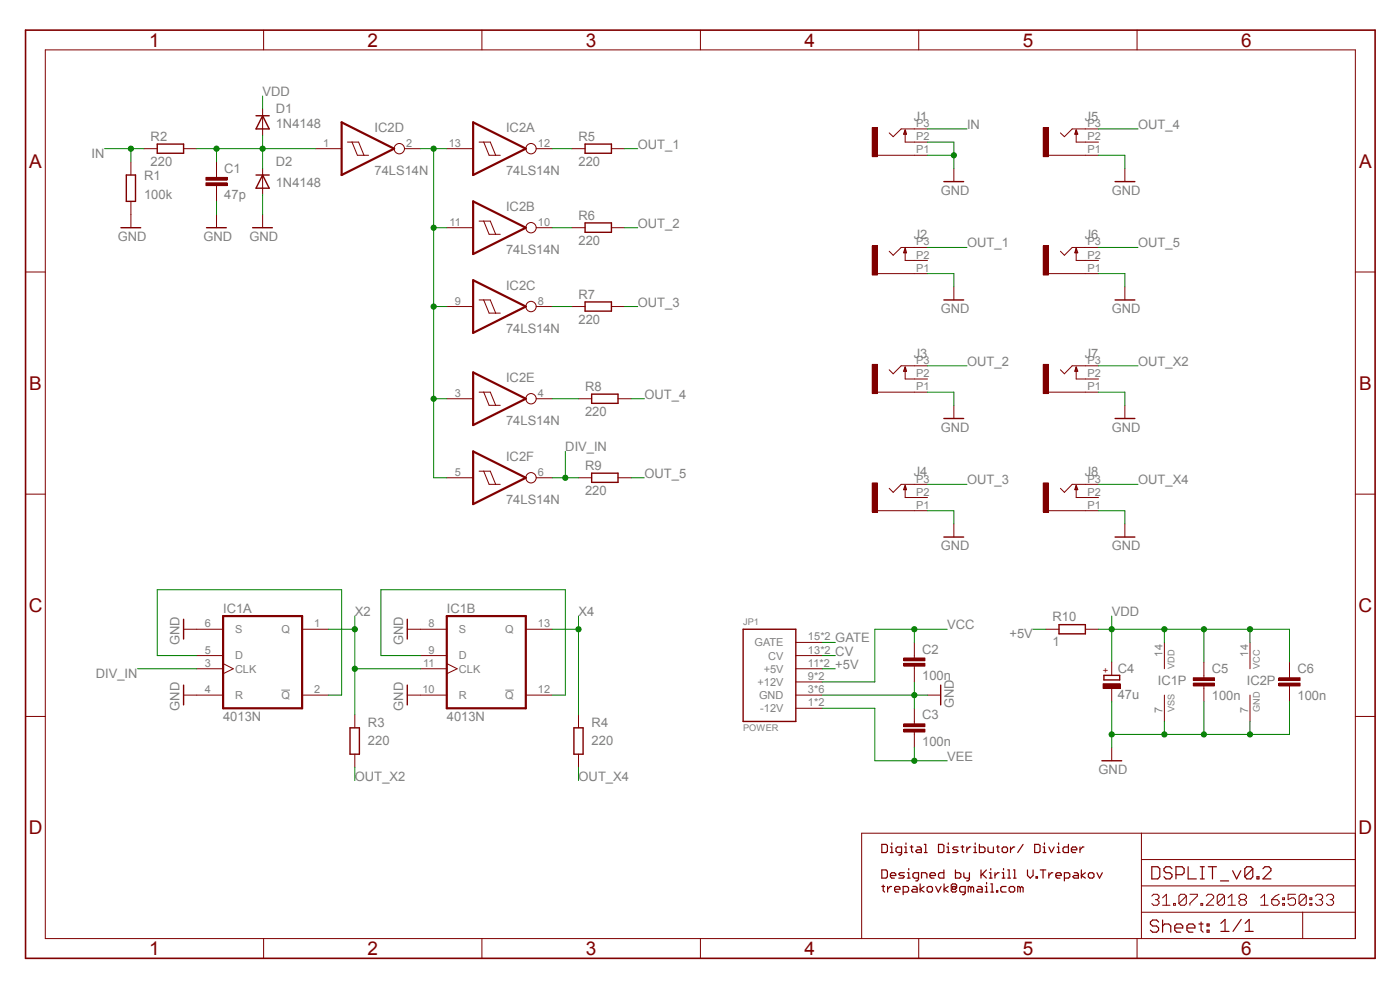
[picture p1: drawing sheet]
<svg xmlns="http://www.w3.org/2000/svg" width="297mm" height="210mm" viewBox="0 0 297 210" stroke-linecap="round" stroke-linejoin="round" font-family="sans-serif">
<path d="M59.7 146.4h1.8M107.2 146.4h1.8" fill="none" stroke="#808080" stroke-width=".21"/>
<g fill="none" stroke="#800000" stroke-width=".25">
<path d="M187.1 179.1h.9l.3 .3v1.2l-.3 .2h-.9zM188.9 179.7h.3v1.1M189.2 178.8v.3M191.9 179.7h.3v1.1M192.2 178.8v.3M193.1 179.7h.6M193.4 179.4v1.2l.3 .2M194.6 179.7h.6l.3 .3v.8h-.9l-.3-.2 .3-.3h.9M196.1 179.1h.3v1.7M199.1 179.1h.8l.3 .3v1.2l-.3 .2h-.8zM200.9 179.7h.3v1.1M201.2 178.8v.3"/>
<path d="M203.2 179.7h-.8l-.3 .3 .3 .3h.5l.3 .3-.3 .2h-.8M203.9 179.7h.6M204.2 179.4v1.2l.3 .2M205.1 179.7v1.1M206 179.7h-.3l-.6 .6M206.6 179.7h.3v1.1M206.9 178.8v.3M207.8 179.1v1.7h.9l.3-.2v-.6l-.3-.3h-.9M209.6 179.7v.9l.3 .2h.8v-1.1M211.4 179.7h.6M211.7 179.4v1.2l.3 .2M212.6 180l.3-.3h.5l.3 .3v.6l-.3 .2h-.5l-.3-.2z"/>
<path d="M214.4 179.7v1.1M215.3 179.7h-.3l-.6 .6M217 179.1l-1.1 1.7M219.5 179.1h.8l.3 .3v1.2l-.3 .2h-.8zM221.3 179.7h.3v1.1M221.6 178.8v.3M222.5 179.7l.6 1.1 .5-1.1M224.3 179.7h.3v1.1M224.6 178.8v.3M226.7 179.1v1.7h-.9l-.3-.2v-.6l.3-.3h.9M229.1 179.7v1.1M230 179.7h-.3l-.6 .6"/>
<path d="M187.1 184.5h.9l.3 .3v1.2l-.3 .3h-.9zM187.1 188h.6M187.4 187.7v1.2l.3 .3M188.3 188v1.2M188.9 180.8h.6M188.9 185.7h1.1v-.3l-.3-.3h-.5l-.3 .3v.6l.3 .3h.5M189.1 188h-.3l-.5 .6M189.8 188.6h1.1v-.3l-.2-.3h-.6l-.3 .3v.6l.3 .3h.6M191.3 180.8h-.9l-.3-.2v-.6l.3-.3h.9v1.4l-.3 .3h-.3M191.6 189.2h.8l.3-.3v-.6l-.3-.3h-.8v1.8M191.9 185.1h-.9l-.3 .3 .3 .3h.6l.3 .3-.3 .3h-.9M191.9 180.8h.5"/>
<path d="M192.5 186.3h.6M192.5 185.1h.3v1.2M192.8 184.2v.3M193.7 188h.6l.3 .3v.9h-.9l-.3-.3 .3-.3h.9M194.9 186.3h-.9l-.3-.3v-.6l.3-.3h.9v1.5l-.3 .3h-.3M195.2 187.5v1.7M195.5 186.3v-1.2h.8l.3 .3v.9M196 188l-.8 .6 .8 .6M196.1 180.8h.6M196.7 188.3l.3-.3h.6l.2 .3v.6l-.2 .3h-.6l-.3-.3zM197.3 185.7h1.2v-.3l-.3-.3h-.6l-.3 .3v.6l.3 .3h.6M198.5 188l.6 1.2 .5-1.2"/>
<path d="M200.2 184.5v1.8h-.8l-.3-.3v-.6l.3-.3h.8M200.3 187.5v1.7M200.9 180.8h.6M201.2 188l-.9 .6 .9 .6M202.1 188h.5v.6h-.5zM202.6 188.6l.3-.3v-.6l-.3-.2h-.5l-.3 .2v1.2l.3 .3h.5l.3-.3M202.7 184.5v1.8h.8l.3-.3v-.6l-.3-.3h-.8M204.5 185.1v.9l.3 .3h.9M204.8 189.2h-.9l-.3-.3v-.6l.3-.3h.9v1.5l-.3 .3h-.3M205.7 185.1v1.5l-.3 .3h-.3M206 188.3l.2-.3 .3 .3v.9M206 188.3l-.3-.3h-.3v1.2"/>
<path d="M206 188.3v.9M206.6 180.8h.6M207.5 188h.6l.3 .3v.9h-.9l-.3-.3 .3-.3h.9M208.1 184.5v1.8M208.4 185.4l.9 .9M209 188h.3v1.2M209 189.2h.5M209.3 184.5l-1.2 1.2M209.3 187.2v.3M209.9 186.3h.6M209.9 185.1h.3v1.2M210.2 184.2v.3"/>
<path d="M210.2 189.2h.6M210.2 187.5h.3v1.7M211.1 185.1v1.2M211.4 188.9h.3v.3h-.3zM212 185.1h-.3l-.6 .6M212.6 186.3h.6M212.6 185.1h.3v1.2M212.9 184.2v.3M213.4 188h-.8l-.3 .3v.6l.3 .3h.8M213.8 186.3h.6M213.8 184.5h.3v1.8M214.4 188h.6l.3 .3v.6l-.3 .3h-.6l-.3-.3v-.6z"/>
<path d="M215 186.3h.6M215 184.5h.3v1.8M216.5 188.3l-.3-.3h-.3v1.2M216.5 188.3v.9M216.5 188.3l.2-.3 .3 .3v.9M218 184.5v1.2l.6 .6 .6-.6v-1.2M219.8 186h.3v.3h-.3zM220.7 184.5h1.2M221.3 180.8h.6M221.3 184.5v1.8M222.5 185.1v1.2M223.4 185.1h-.3l-.6 .6"/>
<path d="M224 185.7h1.1v-.3l-.2-.3h-.6l-.3 .3v.6l.3 .3h.6M224.3 180.8h.6M225.8 186.3h.9l.2-.3v-.6l-.2-.3h-.9v1.8M227.3 180.3h1.1v-.3l-.2-.3h-.6l-.3 .3v.6l.3 .2h.6M227.9 185.1h.6l.3 .3v.9h-.9l-.3-.3 .3-.3h.9M229.4 184.5v1.8M230.3 185.1l-.9 .6 .9 .6M230.9 185.4l.3-.3h.6l.3 .3v.6l-.3 .3h-.6l-.3-.3zM232.7 185.1l.6 1.2 .5-1.2M244.3 183.9h1.3l.4 .4v1.7l-.4 .4h-1.3zM245.8 195.6l-.4-.4h-.9l-.4 .4v.4l.4 .4h.9l.4 .4v.5l-.4 .4h-.9l-.4-.4M246.6 195.2v2.5"/>
<path d="M246.6 196.4l.5-.4h.8l.5 .4v1.3M248.6 184.3l-.4-.4h-.8l-.5 .4v.4l.5 .4h.8l.4 .4v.5l-.4 .4h-.8l-.5-.4M249.2 196.8h1.7v-.4l-.4-.4h-.9l-.4 .4v.9l.4 .4h.9M249.5 185.5h1.3l.4-.4v-.8l-.4-.4h-1.3v2.5M251.8 196.8h1.7v-.4l-.4-.4h-.9l-.4 .4v.9l.4 .4h.9M252.1 183.9v2.5h1.7M254.3 196h.9M254.6 186.4h.9M254.6 183.9h.9M254.8 195.6v1.7l.4 .4M255.1 183.9v2.5M256.1 196h.4v.4h-.4z"/>
<path d="M256.1 197.3h.4v.4h-.4zM256.3 183.9h1.8M257.2 183.9v2.5M258.9 186.9h1.7M259 195.9l.9-.9v2.6M259 197.6h1.7M261.5 184.7l.8 1.7 .9-1.7M263.3 195l-1.7 2.6M264.2 197.6h1.7M264.2 195.9l.8-.9v2.6M265.8 184.3v1.7l-.5 .4h-.8l-.4-.4M265.8 184.3l-.5-.4h-.8l-.4 .4v1.7"/>
<path d="M265.8 184.3l-1.7 1.7M266.7 186h.4v.4h-.4zM267.9 184.3l.5-.4h.8l.4 .4v.4l-1.7 1.7h1.7"/>
</g>
<g fill="none" stroke="#800000" stroke-width=".21">
<path d="M9.6 10.6h277.9v188.5h-277.9zM55.9 6.4v4.2M102.2 6.4v4.2M148.6 6.4v4.2M194.9 6.4v4.2M241.2 6.4v4.2M45.9 37.1v.6M45.9 39.3v.6M5.4 57.7h4.2M287.5 57.7h4.2M5.4 104.8h4.2M287.5 104.8h4.2"/>
<path d="M38.9 133.5h8.4M41.7 139.1h5.6M64.1 133.5h5.6M86.4 133.5h8.4M89.2 139.1h5.6M111.5 133.5h5.6M5.4 152h4.2M38.9 147.4h8.4M41.7 141.9h5.6M47.3 140.8l2.2 1.1-2.2 1M64.1 147.4h5.6M86.4 147.4h8.4"/>
<path d="M89.2 141.9h5.6M94.8 140.8l2.2 1.1-2.2 1M111.5 147.4h5.6M287.5 152h4.2M242.1 176.7v22.4M287.5 176.7h-104.7v22.4M55.9 199.1v4.2M102.2 199.1v4.2M148.6 199.1v4.2M194.9 199.1v4.2M241.2 199.1v4.2M242.1 193.5h45.4"/>
<path d="M242.1 187.9h45.4M242.1 182.3h45.4M244.3 190.1l.4-.4h.8l.4 .4v.4l-.4 .3M245.1 190.8h.4M245.5 190.8l.4 .5v.3l-.4 .4h-.8l-.4-.4M246.6 192h1.6M246.6 190.5l.8-.8v2.3M249 191.6h.3v.4h-.3zM251.7 190.1l-.4-.4h-.8l-.4 .4v1.5M251.7 190.1v1.5l-.4 .4h-.8l-.4-.4M251.7 190.1l-1.6 1.5M252.4 189.7h1.6v.4l-1.6 1.5v.4"/>
<path d="M254.8 191.6h.3v.4h-.3zM255.9 190.1l.4-.4h.7l.5 .4v.4l-1.6 1.5h1.6M259.8 190.1l-.4-.4h-.8l-.4 .4v1.5M259.8 190.1v1.5l-.4 .4h-.8l-.4-.4M259.8 190.1l-1.6 1.5M260.5 192h1.6M260.5 190.5l.8-.8v2.3M263.2 190.8l-.4-.3v-.4l.4-.4h.8l.4 .4v.4l-.4 .3M263.2 190.8h.8M263.2 190.8l-.4 .5v.3l.4 .4h.8l.4-.4v-.3l-.4-.5M267.5 192h1.5M267.5 190.5l.8-.8v2.3"/>
<path d="M269.8 190.8h1.2l.4 .5v.3l-.4 .4h-.8l-.4-.4zM271.4 189.7l-.8 .4-.8 .7M272.1 190.5h.4v.3h-.4zM272.1 191.6h.4v.4h-.4zM274.8 189.7h-1.5v1.1l.7-.3h.4l.4 .3v.8l-.4 .4h-.8l-.3-.4M276.4 193.5v5.6M277.1 190.1l-.4-.4h-.7l-.4 .4v1.5M277.1 190.1v1.5l-.4 .4h-.7l-.4-.4M277.1 190.1l-1.5 1.5M277.9 190.5h.4v.3h-.4zM277.9 191.6h.4v.4h-.4zM279.1 190.1l.3-.4h.8l.4 .4v.4l-.4 .3"/>
<path d="M279.8 190.8h.4M280.2 190.8l.4 .5v.3l-.4 .4h-.8l-.3-.4M281.4 190.1l.4-.4h.7l.4 .4v.4l-.4 .3M282.2 190.8h.3M282.5 190.8l.4 .5v.3l-.4 .4h-.7l-.4-.4"/>
</g>
<path d="M5.4 6.4h286.3v196.9h-286.3z" fill="none" stroke="#800000" stroke-width=".34"/>
<path d="M47.3 130.7h16.8v19.5h-16.8zM94.8 130.7h16.7v19.5h-16.7z" fill="none" stroke="#800000" stroke-width=".47"/>
<path d="M38.9 131.4v4.2M86.4 131.4v4.2M38.9 145.3v4.2M86.4 145.3v4.2" fill="none" stroke="#800000" stroke-width=".3"/>
<path d="M43.7 38.8h4.5v.6h-4.5z" fill-rule="evenodd" fill="#800000"/>
<path d="M43.7 38.8h4.5v.6h-4.5z" fill="none" stroke="#800000" stroke-width=".21"/>
<path d="M43.7 37.6h4.5v.6h-4.5z" fill-rule="evenodd" fill="#800000"/>
<g fill="none" stroke="#800000" stroke-width=".21">
<path d="M27.8 34.3v2.8M30.6 31.5h2.8M38.9 31.5h2.8M43.7 37.6h4.5v.6h-4.5zM45.9 34.3v2.8M45.9 39.9v2.8M55.7 23.2v5.5M55.7 35.7v5.6M66.9 31.5h5.6M73.7 30.1h2.4l1.1 2.8M74.7 30.1l1.1 2.8h2.4M85.8 31.5h3.4"/>
<path d="M94.8 31.5h5.6M101.6 30.1h2.4l1.2 2.8M102.6 30.1l1.2 2.8h2.3M113.7 31.5h3.4M121.3 31.5h2.8M129.7 31.5h2.8M186.1 32.9h7.9M192 27.6v2.5h2M194 27.3h-2.8l-1.7 1.7-.9-.8M202.4 35.7v2.8M27.8 42.7v5.6M45.9 45.5v2.8"/>
<path d="M55.7 45.5v2.8M94.8 48.3h5.6M101.6 46.9h2.4l1.2 2.8M102.6 46.9l1.2 2.8h2.3M113.7 48.3h3.4M121.3 48.3h2.8M129.7 48.3h2.8M94.8 65h5.6M101.6 63.6h2.4l1.2 2.8M102.6 63.6l1.2 2.8h2.3M113.7 65h3.4M121.3 65h2.8"/>
<path d="M129.7 65h2.8M94.8 84.6h5.6M101.6 83.2h2.4l1.2 2.8M101.6 99.9h2.4l1.2 2.8M102.6 83.2l1.2 2.8h2.3M102.6 99.9l1.2 2.8h2.3M113.7 84.6h3.4M122.7 84.6h2.8M131.1 84.6h2.8M94.8 101.3h5.6M113.7 101.3h3.4M122.7 101.3h2.8"/>
<path d="M131.1 101.3h2.8M75.3 151.6v2.8M75.3 160v2.8M122.7 151.6v2.8M122.7 160v2.8"/>
<circle cx="84.7" cy="31.5" r="1.1"/>
<circle cx="112.7" cy="31.5" r="1.1"/>
<circle cx="112.7" cy="48.3" r="1.1"/>
<circle cx="112.7" cy="65" r="1.1"/>
<circle cx="112.7" cy="84.6" r="1.1"/>
<circle cx="112.7" cy="101.3" r="1.1"/>
</g>
<g fill="none" stroke="#800000" stroke-width=".3">
<path d="M26.8 37.1h1.9v5.6h-1.9zM33.4 30.6h5.5v1.9h-5.5zM54.3 37.1h2.8M54.3 24.6h2.8M55.7 37.1l1.4 2.8h-2.8zM55.7 24.6l1.4 2.7h-2.8zM124.1 30.6h5.6v1.9h-5.6zM192 27.6l.3 .8h-.6zM200.2 38.5h4.2M25.7 48.3h4.1M43.8 48.3h4.2M53.6 48.3h4.2"/>
<path d="M124.1 47.3h5.6v2h-5.6zM124.1 64.1h5.6v1.9h-5.6zM125.5 83.6h5.6v2h-5.6zM125.5 100.4h5.6v1.9h-5.6zM74.3 154.4h1.9v5.6h-1.9zM121.8 154.4h1.9v5.6h-1.9z"/>
</g>
<path d="M72.5 26l11.1 5.5-11.1 5.6zM100.4 26l11.1 5.5-11.1 5.6zM100.4 42.7l11.1 5.6-11.1 5.6zM100.4 59.4l11.1 5.6-11.1 5.6zM100.4 79l11.1 5.6-11.1 5.6zM100.4 95.8l11.1 5.5-11.1 5.6z" fill="none" stroke="#800000" stroke-width=".47"/>
<path d="M185 27.1h1.1v6.1h-1.1z" fill-rule="evenodd" fill="#800000"/>
<path d="M185 27.1h1.1v6.1h-1.1zM194 32.9h2.8M194 27.3h2.8M194 30.1h2.8M186.1 58h7.9M192 52.7v2.5h2M194 52.5h-2.8l-1.7 1.6-.9-.8M202.4 60.8v2.8" fill="none" stroke="#800000" stroke-width=".21"/>
<path d="M192 52.7l.3 .9h-.6zM200.2 63.6h4.2" fill="none" stroke="#800000" stroke-width=".3"/>
<path d="M185 52.2h1.1v6.1h-1.1z" fill-rule="evenodd" fill="#800000"/>
<path d="M185 52.2h1.1v6.1h-1.1zM194 58h2.8M194 52.5h2.8M194 55.2h2.8M192 77.9v2.5h2M194 77.6h-2.8l-1.7 1.7-.9-.9M186.1 83.2h7.9M202.4 86v2.8" fill="none" stroke="#800000" stroke-width=".21"/>
<path d="M192 77.9l.3 .8h-.6zM200.2 88.8h4.2" fill="none" stroke="#800000" stroke-width=".3"/>
<path d="M185 77.3h1.1v6.2h-1.1z" fill-rule="evenodd" fill="#800000"/>
<path d="M185 77.3h1.1v6.2h-1.1zM194 77.6h2.8M194 83.2h2.8M194 80.4h2.8M186.1 108.3h7.9M192 103v2.5h2M194 102.7h-2.8l-1.7 1.7-.9-.8M202.4 111.1v2.8" fill="none" stroke="#800000" stroke-width=".21"/>
<path d="M192 103l.3 .8h-.6zM200.2 113.9h4.2" fill="none" stroke="#800000" stroke-width=".3"/>
<path d="M185 102.4h1.1v6.2h-1.1z" fill-rule="evenodd" fill="#800000"/>
<path d="M222.5 32.9h7.8M228.3 27.6v2.5h2M230.3 27.3h-2.8l-1.7 1.7-.8-.8M238.6 35.7v2.8M185 102.4h1.1v6.2h-1.1zM194 108.3h2.8M194 102.7h2.8M194 105.5h2.8" fill="none" stroke="#800000" stroke-width=".21"/>
<path d="M228.3 27.6l.3 .8h-.6zM236.6 38.5h4.1" fill="none" stroke="#800000" stroke-width=".3"/>
<path d="M221.3 27.1h1.1v6.1h-1.1z" fill-rule="evenodd" fill="#800000"/>
<path d="M221.3 27.1h1.1v6.1h-1.1zM230.3 32.9h2.7M230.3 27.3h2.7M230.3 30.1h2.7M222.5 58h7.8M228.3 52.7v2.5h2M230.3 52.5h-2.8l-1.7 1.6-.8-.8M238.6 60.8v2.8" fill="none" stroke="#800000" stroke-width=".21"/>
<path d="M228.3 52.7l.3 .9h-.6zM236.6 63.6h4.1" fill="none" stroke="#800000" stroke-width=".3"/>
<path d="M221.3 52.2h1.1v6.1h-1.1z" fill-rule="evenodd" fill="#800000"/>
<path d="M221.3 52.2h1.1v6.1h-1.1zM230.3 58h2.7M230.3 52.5h2.7M230.3 55.2h2.7M228.3 77.9v2.5h2M230.3 77.6h-2.8l-1.7 1.7-.8-.9M222.5 83.2h7.8M238.6 86v2.8" fill="none" stroke="#800000" stroke-width=".21"/>
<path d="M228.3 77.9l.3 .8h-.6zM236.6 88.8h4.1" fill="none" stroke="#800000" stroke-width=".3"/>
<path d="M221.3 77.3h1.1v6.2h-1.1z" fill-rule="evenodd" fill="#800000"/>
<path d="M221.3 77.3h1.1v6.2h-1.1zM230.3 77.6h2.7M230.3 83.2h2.7M230.3 80.4h2.7M222.5 108.3h7.8M228.3 103v2.5h2M230.3 102.7h-2.8l-1.7 1.7-.8-.8M238.6 111.1v2.8" fill="none" stroke="#800000" stroke-width=".21"/>
<path d="M228.3 103l.3 .8h-.6zM236.6 113.9h4.1" fill="none" stroke="#800000" stroke-width=".3"/>
<path d="M221.3 102.4h1.1v6.2h-1.1z" fill-rule="evenodd" fill="#800000"/>
<path d="M221.3 102.4h1.1v6.2h-1.1zM230.3 108.3h2.7M230.3 102.7h2.7M230.3 105.5h2.7M168.8 139.1h5.6M168.8 136.3h5.6M168.8 144.7h5.6M168.8 147.4h5.6M168.8 150.2h5.6M168.8 141.9h5.6" fill="none" stroke="#800000" stroke-width=".21"/>
<path d="M157.6 133.5h11.2v19.5h-11.2zM234.2 143.3h3.3v.9h-3.3z" fill="none" stroke="#800000" stroke-width=".3"/>
<path d="M234 145h3.7v1h-3.7z" fill-rule="evenodd" fill="#800000"/>
<path d="M247 136.3v5.6M196.8 147.4h2.8M234 145h3.7v1h-3.7zM235.8 140.5v2.8M235.8 146v2.8M235.8 158.6v2.8M247 147.4v5.6M255.4 143.3v.5M255.4 145.5v.5" fill="none" stroke="#800000" stroke-width=".21"/>
<path d="M199.6 145.3v4.2M233.8 161.4h4.2" fill="none" stroke="#800000" stroke-width=".3"/>
<path d="M253.2 144.9h4.4v.6h-4.4z" fill-rule="evenodd" fill="#800000"/>
<path d="M253.2 144.9h4.4v.6h-4.4z" fill="none" stroke="#800000" stroke-width=".21"/>
<path d="M253.2 143.8h4.4v.6h-4.4z" fill-rule="evenodd" fill="#800000"/>
<path d="M253.2 143.8h4.4v.6h-4.4zM255.4 140.5v2.8M255.4 146v2.8M273.6 143.3v.5M273.6 145.5v.5" fill="none" stroke="#800000" stroke-width=".21"/>
<path d="M271.3 144.9h4.5v.6h-4.5z" fill-rule="evenodd" fill="#800000"/>
<path d="M271.3 144.9h4.5v.6h-4.5z" fill="none" stroke="#800000" stroke-width=".21"/>
<path d="M271.3 143.8h4.5v.6h-4.5z" fill-rule="evenodd" fill="#800000"/>
<path d="M194 139.1v.5M265.2 136.3v5.6M194 141.3v.6M265.2 147.4v5.6M271.3 143.8h4.5v.6h-4.5zM273.6 140.5v2.8M273.6 146v2.8" fill="none" stroke="#800000" stroke-width=".21"/>
<path d="M191.7 140.7h4.5v.6h-4.5z" fill-rule="evenodd" fill="#800000"/>
<path d="M191.7 140.7h4.5v.6h-4.5z" fill="none" stroke="#800000" stroke-width=".21"/>
<path d="M191.7 139.6h4.5v.6h-4.5z" fill-rule="evenodd" fill="#800000"/>
<path d="M191.7 139.6h4.5v.6h-4.5zM194 136.3v2.8M194 141.9v2.8M194 153v.6M194 155.2v.6" fill="none" stroke="#800000" stroke-width=".21"/>
<path d="M191.7 154.7h4.5v.6h-4.5z" fill-rule="evenodd" fill="#800000"/>
<path d="M191.7 154.7h4.5v.6h-4.5z" fill="none" stroke="#800000" stroke-width=".21"/>
<path d="M191.7 153.5h4.5v.6h-4.5z" fill-rule="evenodd" fill="#800000"/>
<path d="M221.9 133.5h2.8M230.3 133.5h2.7M191.7 153.5h4.5v.6h-4.5zM194 150.2v2.8M194 155.8v2.8" fill="none" stroke="#800000" stroke-width=".21"/>
<path d="M224.7 132.5h5.6v2h-5.6z" fill="none" stroke="#800000" stroke-width=".3"/>
<path d="M196.8 32.9h5.6M196.8 30.1h5.6v5.6M45.9 42.7v2.8M55.7 41.3v4.2" fill="none" stroke="#008000" stroke-width=".21"/>
<circle cx="202.4" cy="32.9" r=".55" fill="#008000"/>
<g fill="none" stroke="#008000" stroke-width=".21">
<path d="M233 32.9h5.6v2.8M196.8 58h5.6v2.8M233 58h5.6v2.8M196.8 83.2h5.6v2.8M233 83.2h5.6v2.8M196.8 108.3h5.6v2.8M233 108.3h5.6v2.8M235.8 148.8v9.8M247 153v2.8M255.4 148.8v7h-19.6"/>
<circle cx="202.4" cy="32.9" r=".55"/>
</g>
<circle cx="235.8" cy="155.8" r=".55" fill="#008000"/>
<circle cx="235.8" cy="155.8" r=".55" fill="none" stroke="#008000" stroke-width=".21"/>
<circle cx="247" cy="155.8" r=".55" fill="#008000"/>
<g fill="none" stroke="#008000" stroke-width=".21">
<path d="M265.2 153v2.8h-9.8"/>
<circle cx="247" cy="155.8" r=".55"/>
</g>
<circle cx="255.4" cy="155.8" r=".55" fill="#008000"/>
<g fill="none" stroke="#008000" stroke-width=".21">
<path d="M273.6 148.8v7h-8.4"/>
<circle cx="255.4" cy="155.8" r=".55"/>
</g>
<circle cx="265.2" cy="155.8" r=".55" fill="#008000"/>
<g fill="none" stroke="#008000" stroke-width=".21">
<path d="M174.4 147.4h19.6M194 144.7v5.5"/>
<circle cx="265.2" cy="155.8" r=".55"/>
</g>
<circle cx="194" cy="147.4" r=".55" fill="#008000"/>
<g fill="none" stroke="#008000" stroke-width=".21">
<path d="M41.7 139.1h-8.3v-14h39.1v22.3h-2.8M69.7 133.5h5.6M75.3 130.7v11.2h13.9M89.2 139.1h-8.4v-14h39.1v22.3h-2.8M194 147.4h2.8"/>
<circle cx="194" cy="147.4" r=".55"/>
</g>
<circle cx="75.3" cy="133.5" r=".55" fill="#008000"/>
<g fill="none" stroke="#008000" stroke-width=".21">
<path d="M75.3 141.9v9.7"/>
<circle cx="75.3" cy="133.5" r=".55"/>
</g>
<circle cx="75.3" cy="141.9" r=".55" fill="#008000"/>
<g fill="none" stroke="#008000" stroke-width=".21">
<path d="M117.1 133.5h5.6M122.7 130.7v20.9"/>
<circle cx="75.3" cy="141.9" r=".55"/>
</g>
<circle cx="122.7" cy="133.5" r=".55" fill="#008000"/>
<g fill="none" stroke="#008000" stroke-width=".21">
<path d="M22.2 31.5h8.4M27.8 31.5v2.8"/>
<circle cx="122.7" cy="133.5" r=".55"/>
</g>
<circle cx="27.8" cy="31.5" r=".55" fill="#008000"/>
<g fill="none" stroke="#008000" stroke-width=".21">
<path d="M55.7 20.4v2.8M196.8 27.3h8.3M247 136.3v-2.8h8.4v7"/>
<circle cx="27.8" cy="31.5" r=".55"/>
</g>
<circle cx="247" cy="133.5" r=".55" fill="#008000"/>
<g fill="none" stroke="#008000" stroke-width=".21">
<path d="M233 133.5h14M235.8 133.5v7"/>
<circle cx="247" cy="133.5" r=".55"/>
</g>
<circle cx="235.8" cy="133.5" r=".55" fill="#008000"/>
<g fill="none" stroke="#008000" stroke-width=".21">
<path d="M255.4 133.5h9.8v2.8"/>
<circle cx="235.8" cy="133.5" r=".55"/>
</g>
<circle cx="255.4" cy="133.5" r=".55" fill="#008000"/>
<g fill="none" stroke="#008000" stroke-width=".21">
<path d="M265.2 133.5h8.4v7"/>
<circle cx="255.4" cy="133.5" r=".55"/>
</g>
<circle cx="265.2" cy="133.5" r=".55" fill="#008000"/>
<g fill="none" stroke="#008000" stroke-width=".21">
<path d="M89.2 31.5h5.6M92 31.5v69.8h2.8M92 48.3h2.8M92 65h2.8M92 84.6h2.8M235.8 130.7v2.8"/>
<circle cx="265.2" cy="133.5" r=".55"/>
</g>
<circle cx="92" cy="84.6" r=".55" fill="#008000"/>
<circle cx="92" cy="84.6" r=".55" fill="none" stroke="#008000" stroke-width=".21"/>
<circle cx="92" cy="65" r=".55" fill="#008000"/>
<circle cx="92" cy="65" r=".55" fill="none" stroke="#008000" stroke-width=".21"/>
<circle cx="92" cy="48.3" r=".55" fill="#008000"/>
<circle cx="92" cy="48.3" r=".55" fill="none" stroke="#008000" stroke-width=".21"/>
<circle cx="92" cy="31.5" r=".55" fill="#008000"/>
<g fill="none" stroke="#008000" stroke-width=".21">
<path d="M41.7 31.5h14M45.9 31.5v2.8"/>
<circle cx="92" cy="31.5" r=".55"/>
</g>
<circle cx="45.9" cy="31.5" r=".55" fill="#008000"/>
<g fill="none" stroke="#008000" stroke-width=".21">
<path d="M55.7 31.5v4.2"/>
<circle cx="45.9" cy="31.5" r=".55"/>
</g>
<circle cx="55.7" cy="31.5" r=".55" fill="#008000"/>
<g fill="none" stroke="#008000" stroke-width=".21">
<path d="M55.7 28.7v2.8h11.2M117.1 31.5h4.2M132.5 31.5h2.8M233 27.3h8.4M117.1 48.3h4.2M132.5 48.3h2.8M196.8 52.5h8.3M117.1 65h4.2M132.5 65h2.8M196.8 77.6h8.3M117.1 84.6h5.6M133.9 84.6h2.8"/>
<path d="M119.9 101.3h2.8M196.8 102.7h8.3"/>
<circle cx="55.7" cy="31.5" r=".55"/>
</g>
<circle cx="119.9" cy="101.3" r=".55" fill="#008000"/>
<g fill="none" stroke="#008000" stroke-width=".21">
<path d="M233 52.5h8.4M233 77.6h8.4M119.9 95.8v5.5h-2.8M133.9 101.3h2.8M233 102.7h8.4M174.4 139.1h2.8M174.4 136.3h2.8M29.2 141.9h12.5M185.6 150.2v11.2h8.4v-2.8M75.3 162.8v2.8M122.7 162.8v2.8"/>
<circle cx="119.9" cy="101.3" r=".55"/>
</g>
<circle cx="194" cy="161.4" r=".55" fill="#008000"/>
<g fill="none" stroke="#008000" stroke-width=".21">
<path d="M194 136.3v-2.8h-8.4v11.2M174.4 150.2h11.2M194 161.4h7"/>
<circle cx="194" cy="161.4" r=".55"/>
</g>
<circle cx="194" cy="133.5" r=".55" fill="#008000"/>
<g fill="none" stroke="#008000" stroke-width=".21">
<path d="M194 133.5h7M219.1 133.5h2.8M174.4 144.7h11.2M174.4 141.9h2.8"/>
<circle cx="194" cy="133.5" r=".55"/>
</g>
<g font-size="4" fill="#800000">
<text x="31.7" y="9.9">1</text>
<text x="78" y="9.9">2</text>
<text x="124.3" y="9.9">3</text>
<text x="170.6" y="9.9">4</text>
<text x="217" y="9.9">5</text>
<text x="263.3" y="9.9">6</text>
<text x="6.2" y="35.6">A</text>
<text x="288.3" y="35.6">A</text>
<text x="6.2" y="82.7">B</text>
<text x="288.3" y="82.7">B</text>
<text x="6.1" y="129.8">C</text>
<text x="288.2" y="129.8">C</text>
<text x="6.1" y="177">D</text>
<text x="288.2" y="177">D</text>
<text x="31.7" y="202.6">1</text>
<text x="78" y="202.6">2</text>
<text x="124.3" y="202.6">3</text>
<text x="170.6" y="202.6">4</text>
<text x="217" y="202.6">5</text>
<text x="263.3" y="202.6">6</text>
</g>
<g font-size="2.8" fill="#808080">
<text x="55.7" y="20.4">VDD</text>
<text x="32" y="29.9">R2</text>
<text x="58.5" y="27.1">1N4148</text>
<text x="58.5" y="24">D1</text>
<text x="79.5" y="28">IC2D</text>
<text x="107.4" y="28">IC2A</text>
<text x="122.7" y="29.9">R5</text>
<text x="193.8" y="25.7">J1</text>
<text x="205.1" y="27.3">IN</text>
<text x="230.1" y="25.7">J5</text>
<text x="241.4" y="27.3">OUT_4</text>
<text x="19.4" y="33.5">IN</text>
<text x="32" y="35.2">220</text>
<text x="58.5" y="35.2">D2</text>
<text x="122.7" y="35.2">220</text>
<text x="135.3" y="31.5">OUT_1</text>
<text x="30.6" y="38.3">R1</text>
<text x="47.6" y="36.7">C1</text>
<text x="58.5" y="39.7">1N4148</text>
<text x="79.5" y="37.1">74LS14N</text>
<text x="107.4" y="37.1">74LS14N</text>
<text x="199.6" y="41.3">GND</text>
<text x="235.8" y="41.3">GND</text>
<text x="30.6" y="42.1">100k</text>
<text x="47.6" y="42.3">47p</text>
<text x="107.4" y="44.8">IC2B</text>
<text x="122.7" y="46.7">R6</text>
<text x="25" y="51.1">GND</text>
<text x="43.1" y="51.1">GND</text>
<text x="52.9" y="51.1">GND</text>
<text x="107.4" y="53.9">74LS14N</text>
<text x="122.7" y="51.9">220</text>
<text x="135.3" y="48.3">OUT_2</text>
<text x="193.8" y="50.8">J2</text>
<text x="205.1" y="52.5">OUT_1</text>
<text x="230.1" y="50.8">J6</text>
<text x="241.4" y="52.5">OUT_5</text>
<text x="107.4" y="61.6">IC2C</text>
<text x="122.7" y="63.4">R7</text>
<text x="135.3" y="65">OUT_3</text>
<text x="107.4" y="70.6">74LS14N</text>
<text x="122.7" y="68.7">220</text>
<text x="199.6" y="66.4">GND</text>
<text x="235.8" y="66.4">GND</text>
<text x="193.8" y="75.9">J3</text>
<text x="205.1" y="77.6">OUT_2</text>
<text x="230.1" y="75.9">J7</text>
<text x="241.4" y="77.6">OUT_X2</text>
<text x="107.4" y="81.1">IC2E</text>
<text x="124.1" y="82.9">R8</text>
<text x="124.1" y="88.2">220</text>
<text x="136.7" y="84.6">OUT_4</text>
<text x="107.4" y="90.2">74LS14N</text>
<text x="119.9" y="95.8">DIV_IN</text>
<text x="199.6" y="91.6">GND</text>
<text x="235.8" y="91.6">GND</text>
<text x="107.4" y="97.9">IC2F</text>
<text x="124.1" y="99.7">R9</text>
<text x="136.7" y="101.3">OUT_5</text>
<text x="193.8" y="101.1">J4</text>
<text x="230.1" y="101.1">J8</text>
<text x="107.4" y="106.9">74LS14N</text>
<text x="124.1" y="105">220</text>
<text x="205.1" y="102.7">OUT_3</text>
<text x="241.4" y="102.7">OUT_X4</text>
<text x="199.6" y="116.7">GND</text>
<text x="235.8" y="116.7">GND</text>
<text x="47.3" y="130">IC1A</text>
<text x="75.3" y="130.7">X2</text>
<text x="94.8" y="130">IC1B</text>
<text x="122.7" y="130.7">X4</text>
<text x="223.3" y="131.8">R10</text>
<text x="235.8" y="130.7">VDD</text>
<text x="38.1" y="136.8" transform="rotate(-90 38.1 136.8)">GND</text>
<text x="85.6" y="136.8" transform="rotate(-90 85.6 136.8)">GND</text>
<text x="177.2" y="136.3">GATE</text>
<text x="201" y="133.5">VCC</text>
<text x="214.2" y="135.4">+5V</text>
<text x="223.3" y="137.1">1</text>
<text x="20.3" y="143.8">DIV_IN</text>
<text x="177.2" y="139.1">CV</text>
<text x="177.2" y="141.9">+5V</text>
<text x="195.6" y="138.6">C2</text>
<text x="237.1" y="142.7">C4</text>
<text x="257.1" y="142.8">C5</text>
<text x="275.3" y="142.8">C6</text>
<text x="195.6" y="144.2">100n</text>
<text x="237.1" y="148.3">47u</text>
<text x="245.6" y="145.3">IC1P</text>
<text x="257.1" y="148.4">100n</text>
<text x="264.5" y="145.3">IC2P</text>
<text x="275.3" y="148.4">100n</text>
<text x="38.1" y="150.8" transform="rotate(-90 38.1 150.8)">GND</text>
<text x="47.3" y="153">4013N</text>
<text x="78.1" y="154.2">R3</text>
<text x="85.6" y="150.8" transform="rotate(-90 85.6 150.8)">GND</text>
<text x="94.8" y="153">4013N</text>
<text x="125.5" y="154.2">R4</text>
<text x="195.6" y="152.6">C3</text>
<text x="202.4" y="150.2" transform="rotate(-90 202.4 150.2)">GND</text>
<text x="78.1" y="158">220</text>
<text x="125.5" y="158">220</text>
<text x="195.6" y="158.2">100n</text>
<text x="201" y="161.4">VEE</text>
<text x="75.3" y="165.6">OUT_X2</text>
<text x="122.7" y="165.6">OUT_X4</text>
<text x="233" y="164.2">GND</text>
</g>
<g font-size="2.3" fill="#808080">
<text x="194.4" y="27">P3</text>
<text x="194.4" y="29.8">P2</text>
<text x="230.7" y="27">P3</text>
<text x="230.7" y="29.8">P2</text>
<text x="68.6" y="31.2">1</text>
<text x="86.2" y="31.2">2</text>
<text x="95.2" y="31.2">13</text>
<text x="114.1" y="31.2">12</text>
<text x="194.4" y="32.6">P1</text>
<text x="230.7" y="32.6">P1</text>
<text x="95.4" y="47.9">11</text>
<text x="114.1" y="47.9">10</text>
<text x="194.4" y="52.1">P3</text>
<text x="230.7" y="52.1">P3</text>
<text x="194.4" y="57.7">P1</text>
<text x="194.4" y="54.9">P2</text>
<text x="230.7" y="57.7">P1</text>
<text x="230.7" y="54.9">P2</text>
<text x="96.5" y="64.6">9</text>
<text x="114.1" y="64.6">8</text>
<text x="194.4" y="77.2">P3</text>
<text x="230.7" y="77.2">P3</text>
<text x="194.4" y="82.8">P1</text>
<text x="194.4" y="80">P2</text>
<text x="230.7" y="82.8">P1</text>
<text x="230.7" y="80">P2</text>
<text x="96.5" y="84.2">3</text>
<text x="114.1" y="84.2">4</text>
<text x="96.5" y="101">5</text>
<text x="114.1" y="101">6</text>
<text x="194.4" y="107.9">P1</text>
<text x="194.4" y="102.4">P3</text>
<text x="194.4" y="105.2">P2</text>
<text x="230.7" y="107.9">P1</text>
<text x="230.7" y="102.4">P3</text>
<text x="230.7" y="105.2">P2</text>
<text x="43.4" y="133.1">6</text>
<text x="49.9" y="134.3">S</text>
<text x="59.7" y="134.3">Q</text>
<text x="66.6" y="133.1">1</text>
<text x="90.9" y="133.1">8</text>
<text x="97.4" y="134.3">S</text>
<text x="107.2" y="134.3">Q</text>
<text x="114.1" y="133.1">13</text>
<text x="160.1" y="137.1">GATE</text>
<text x="171.4" y="135.8">15*2</text>
<text x="43.4" y="141.4">3</text>
<text x="43.4" y="138.6">5</text>
<text x="49.9" y="142.7">CLK</text>
<text x="49.9" y="139.9">D</text>
<text x="89.8" y="141.4">11</text>
<text x="90.9" y="138.6">9</text>
<text x="97.4" y="142.7">CLK</text>
<text x="97.4" y="139.9">D</text>
<text x="162" y="142.7">+5V</text>
<text x="163" y="139.9">CV</text>
<text x="171.4" y="141.4">11*2</text>
<text x="171.4" y="138.6">13*2</text>
<text x="246.6" y="139.3" transform="rotate(-90 246.6 139.3)">14</text>
<text x="264.8" y="139.3" transform="rotate(-90 264.8 139.3)">14</text>
<text x="43.4" y="147">4</text>
<text x="49.9" y="148.3">R</text>
<text x="59.7" y="148.3">Q</text>
<text x="66.6" y="147">2</text>
<text x="89.6" y="147">10</text>
<text x="97.4" y="148.3">R</text>
<text x="107.2" y="148.3">Q</text>
<text x="114.1" y="147">12</text>
<text x="160.7" y="145.5">+12V</text>
<text x="161" y="148.3">GND</text>
<text x="171.4" y="144.2">9*2</text>
<text x="171.4" y="147">3*6</text>
<text x="171.4" y="149.8">1*2</text>
<text x="161.3" y="151.1">-12V</text>
<text x="246.6" y="151.3" transform="rotate(-90 246.6 151.3)">7</text>
<text x="264.8" y="151.3" transform="rotate(-90 264.8 151.3)">7</text>
</g>
<g font-size="1.9" fill="#808080">
<text x="157.7" y="132.6">JP1</text>
<text x="249.1" y="141.9" transform="rotate(-90 249.1 141.9)">VDD</text>
<text x="267.3" y="141.9" transform="rotate(-90 267.3 141.9)">VCC</text>
<text x="157.7" y="155">POWER</text>
<text x="249.1" y="151" transform="rotate(-90 249.1 151)">VSS</text>
<text x="267.3" y="151" transform="rotate(-90 267.3 151)">GND</text>
</g>
<text font-size="1.9" fill="#800000" x="235.2" y="142.8" transform="rotate(-90 235.2 142.8)">+</text>
</svg>
